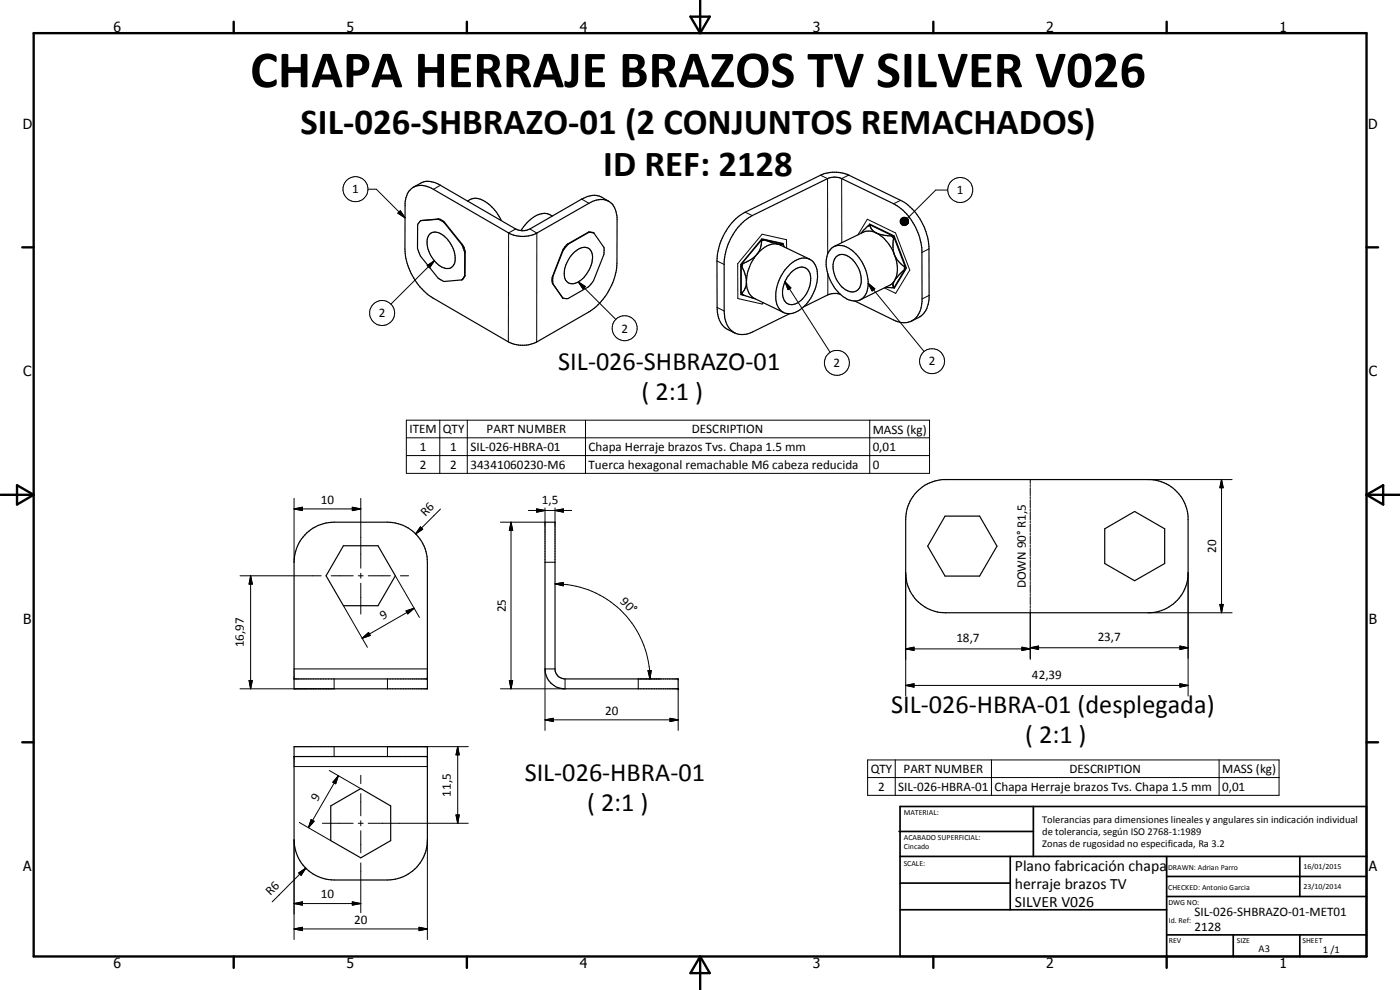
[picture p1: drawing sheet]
<svg xmlns="http://www.w3.org/2000/svg" width="420mm" height="297mm" viewBox="0 0 420 297" stroke-linecap="round" stroke-linejoin="round" font-family="sans-serif">
<g fill="none" stroke="#000" stroke-width=".35">
<path d="M122.8 57.3a5.3 5.3 0 0 1 7.3-.5l22.5 13.1a9.3 9.3 0 0 0 8.5 0l15.6-8.9a5.4 5.4 0 0 1 7.3 .5 8 8 0 0 1 1.2 4.4v13.1a19 19 0 0 1-8.6 14.6l-15.5 9a9.5 9.5 0 0 1-8.5 0l-22.6-13.1a18.4 18.4 0 0 1-8.5-14.8l.1-13a7.1 7.1 0 0 1 1.2-4.4zM124.1 56.2l2.1-1.2a5.8 5.8 0 0 1 6 .6l22.6 13.1a4.6 4.6 0 0 0 4.2 0l15.6-9a6.1 6.1 0 0 1 6-.5l2.1 1.2M126.2 66.2l-.9 1.3v7l.9 2.3 5.7 6.9 1.4 .8 5.2-.5M129.1 70.1a3.3 3.3 0 0 1 4.5 1.1 8 8 0 0 1 2.6 8.2 2.39 2.39 0 0 1-3.6 .7 8.5 8.5 0 0 1-4.1-9.1zM131.5 65.8l1.8 1M131.5 65.8l-5.3 .4M131.6 65.7l-5.4 .5M131.6 65.7l-.1 .1M131.6 65.7l1 .4 .8 .6M133.3 66.8l5.3 6.6M133.4 66.7l-.1 .1M133.4 66.7l5.3 6.6"/>
<path d="M138.6 73.4l.9 2.3M138.7 73.3l-.1 .1M138.7 73.3l.9 2.3M139.1 74.1l.2 .3M139.5 75.7l-.1 7.1M139.6 75.6l-.1 .1M139.6 75.6v7.1M140.3 60.3a4.6 4.6 0 0 1 5.8 .5 13.7 13.7 0 0 1 4.3 5.4M165.8 64.8a5.3 5.3 0 0 0-6.8 1.2l-2.6 3.2M168.9 75.1l.1 .1M168.9 75.1l-3.1 7.9M169 75.2l-3.1 7.9"/>
<path d="M169.5 74.1l-.1 .1M170.4 73.2l.1 .1M170.4 73.2l-1.5 1.9M170.5 73.3l-1.5 1.9M172.4 75.6a3.6 3.6 0 0 1 4.6-.8 5.7 5.7 0 0 1-.3 6.4 6.2 6.2 0 0 1-5.4 3.9 3.1 3.1 0 0 1-1.9-4 10.4 10.4 0 0 1 3-5.5zM176.6 69.7h.1M176.6 69.7l1.6 .2M176.6 69.7l-6.2 3.5M176.7 69.7l1.5 .2M176.7 69.7l-6.2 3.6M178.2 69.9l3.1 4.4v.9v1.1l-3.2 7.9-1.5 1.9-6.1 3.5-1.6-.1M222.5 79.9l.2 .1"/>
<path d="M222.5 79.9v7.9M222.7 80l1.1 3.1 .2 1.5M222.8 78.9l-.3 1M222.8 78.9l.2 .1M223 79l-.3 1M227.1 76.3a6.7 6.7 0 0 1 6.7-2.9l9.2 4.4M227.1 76.3l-1.1 1.2-3 1.5M227.1 76.3a13.1 13.1 0 0 0-3.1 8.3M228.4 72.2l.1 .1M228.4 72.2l-5.6 6.7M228.5 72.3l-.1 1.2a5.3 5.3 0 0 1-1.3 2.8M229.1 71.9l-.7 .3"/>
<path d="M229.1 71.9l.2 .1M229.1 71.9l5.8 1.3M229.3 72l-.8 .3M229.3 72l3.4 1.1 2 .2M234.7 73.3h.1M234.9 73.2h.1M234.9 73.2l.5 .9M234.9 73.2l-.1 .1M235 73.4v-.3l-6.4-1.4-6.3 7.6v9.1l1.1 .2M237 79.4a5.3 5.3 0 0 1 6.3-1.4 5.9 5.9 0 0 1 2 6 11.6 11.6 0 0 1-7.7 10.1 4.1 4.1 0 0 1-4.8-4.6 13.3 13.3 0 0 1 4.2-10.1zM249.4 74.7a4.8 4.8 0 0 1 6.5 .6 12.6 12.6 0 0 1 4.3 12.2 4.1 4.1 0 0 1-6.6 1.8 12.2 12.2 0 0 1-5.1-13.4zM250.3 74l8.8-4.3a5.3 5.3 0 0 1 5.9 1.5 13.2 13.2 0 0 1 3.4 5.3"/>
<path d="M251 77a3.4 3.4 0 0 1 4.6 .6 8.4 8.4 0 0 1 2.5 8.5 2.83 2.83 0 0 1-4.6 .7 8.3 8.3 0 0 1-3.2-8.8zM260.5 67.8l-2.2 2.2M260.7 67.7l.3-.5 7.3 3.6 3.7 9.6-3.6 6.1-.5-.2M260.7 67.7l-.2 .1M261.1 67.7l-.6 .1M261.1 67.7l.4 1 1.1 1M261.3 67.6l-.6 .1M261.3 67.6l-.2 .1M261.3 67.6l6.4 3.1M263 69.9l2.5 .7 2 .2M267.5 70.8l.7 .7M267.7 70.7l.7 .7"/>
<path d="M267.7 70.7l-.2 .1M268.2 71.5a10.4 10.4 0 0 0 .2 5M268.4 71.4l-.2 .1M268.4 71.4l3.2 8.5M268.4 76.5l1.3 2 1.7 1.5M268.4 76.5a9.1 9.1 0 0 1 .1 7.7M271.6 79.9v.9M271.6 79.9l-.2 .1M139.4 82.8l-.9 1.2M139.6 82.7l-.2 .1M139.6 82.7l-.6 1-.5 .3M165.8 85l3.1 4.5"/>
<path d="M165.8 85l.1 .1M165.8 83l-.2 1 .2 1M165.8 83l.1 .1M165.9 85.1l3 4.4M165.9 83.1v2M222.5 87.8l.5 .7M222.5 87.8l.2 .1M222.7 87.9l.3 .6M223 88.5l3.7 1.2M224 84.6l-.3 1.8-1 1.5M224 84.6a5.1 5.1 0 0 0 2.4 4.9l8.8 4.3M237.2 82a3.7 3.7 0 0 1 5.1-1.2 5.7 5.7 0 0 1 .3 6.1 6.2 6.2 0 0 1-5.5 4.5 3.4 3.4 0 0 1-2.2-4.2 9.4 9.4 0 0 1 2.3-5.2z"/>
<path d="M252.2 88.3l-2-.2-1.5 .2-7.5 3.7M256.5 90.3l11.8 5.8a5.4 5.4 0 0 0 8.3-4.4l.1-1.3v-14.7a17.6 17.6 0 0 0-8.5-14.6l-15.6-7.5a5 5 0 0 0-4.2 0l-22.6 11.1a17.5 17.5 0 0 0-8.5 13.9v14.7a7.1 7.1 0 0 0 3.2 6.6 6 6 0 0 0 5.3-.3l11.1-5.5M265.8 86.1l1.8 .3 .6-.2M268.5 84.2a1.59 1.59 0 0 0-.3 2M268.5 84.2l-1.2 1.3-9.1 4.5M271.4 80v.9M271.4 80.9l-1.7 1.6-1.2 1.7M271.6 80.8l-.2 .1M271.6 80.8l-3.4 5.4M273.5 96.3l2.2-1a6.8 6.8 0 0 0 3.1-6.7v-13.9a17.3 17.3 0 0 0-8.5-14.6l-15.6-7.6a10.5 10.5 0 0 0-8.5 .1l-22.6 11.1a17.7 17.7 0 0 0-8.4 14.6v13.9a7 7 0 0 0 3.3 6.7l2 1M92.1 159.9a11.9 11.9 0 0 1 8.2-3.2h16a12 12 0 0 1 12 12v38h-40v-38a12.2 12.2 0 0 1 3.8-8.8zM163.6 156.7h3v44.4a3 3 0 0 0 3 2.6h33.9v3h-34.5a6 6 0 0 1-5.4-6z"/>
<path d="M275.6 147.1a11.8 11.8 0 0 1 7.4-3.2h62.4a12.1 12.1 0 0 1 11.2 11.2v17.6a12 12 0 0 1-12 11.2h-60.8a12 12 0 0 1-12-12v-16a11.8 11.8 0 0 1 3.8-8.8zM283.6 154.9h10.4l5.2 9-5.2 8.9h-10.4l-5.2-8.9zM331.5 158.7l9-5.2 9 5.2v10.4l-9 5.1-9-5.1zM103.1 163.7h10.3l5.2 9.1-5.2 8.9h-10.3l-5.2-8.9zM88.3 203.7h40M88.3 224h40v28a12 12 0 0 1-12 12h-16a12.1 12.1 0 0 1-12-12zM88.3 227h40M99.3 241.8l9-5.2 9 5.2v10.4l-9 5.2-9-5.2z"/>
</g>
<g fill="none" stroke="#000" stroke-width=".3">
<path d="M110.4 56.8h2.5l8.7 8.6M132.2 55.6l-2.1 1.2M174.6 59.7l2.1 1.3M246.2 52.6l2.2 1v22.6M254.7 52.5l-2.1 1.1v19.2M284.4 57h-3.6l-8.5 8.5M119.4 64l.7-.8 1.5 2.2zM120.1 63.2l1.5 2.2-2.2-1.4zM128.2 79.7l2.2-1.5-1.5 2.1zM130.4 78.2l-13.1 13.1M154.8 68.7l-2.2 1.2v32.7M159 68.7l2.1 1.2v32.7"/>
<path d="M215.2 78.3l2.1 1M223.6 63.7l2.2 1M236.1 74.4l-.1-2.5-7.3-1.6-7.3 8.8v10.5l7.4 1.6 .3-.4M257.5 70.5l2.8-4.7 8.5 4.1 4.2 11.1-4.2 7-3.3-1.6M270.2 66.3l2.5 .1-2.5 .1zM270.2 66.5l2.5-.1-2.5 .4zM270.2 66.4h2.5M270.2 66l2.5 .4-2.5-.1zM270.2 66.8l2.5-.4-2.4 .7zM270.3 60.1l-2.1 1M270.3 65.8l2.4 .6-2.5-.4zM270.3 67.1l2.4-.7-2.2 .9z"/>
<path d="M270.5 65.6l.2-.2 2 1zM270.5 65.6l2.2 .8-2.4-.6zM270.5 67.3l2.2-.9-2 1.1zM270.7 65.4l.3-.1 1.7 1.1zM270.7 67.5l2-1.1-1.7 1.2zM271 65.3l.2-.1 1.5 1.2zM271 67.6l1.7-1.2-1.5 1.3zM271.2 65.2h.3l1.2 1.2zM271.2 67.7l1.5-1.3-1.2 1.3zM271.5 65.2h.2l1 1.2zM271.7 65.2l1 1.2zM272 65.3l.7 1.1z"/>
<path d="M272.2 65.4l.5 1zM272.4 65.7l.3 .7zM272.6 65.9l.1 .5zM272.7 66.4l-1.2 1.3zM272.7 66.4l-1 1.2zM272.7 66.4l-.7 1.1zM272.7 66.4l-.5 1zM272.7 66.4l-.3 .8zM272.7 66.4l-.1 .6zM272.7 66.4l-.1 .3zM278.8 74.7l-2.1 1M173.6 84.6l2.1 1.4-.7 .7z"/>
<path d="M173.6 84.6l11.2 11.2M215.2 92.2l2.1 1.1M235.6 84.5l1.8 1.9-.9 .5zM235.6 84.5l13.5 21.2M248.4 82.1v6.4M260.6 85l1.9 1.7-.8 .6zM260.6 85l16.7 20.5M278.8 88.6l-2.1 1.1M122 126.1h157v15.9h-157zM122 131.4h157M122 136.7h157M132 126.1v15.9"/>
<path d="M140.2 126.1v15.9M175.7 126.1v15.9M261 126.1v15.9M88.3 152.7l2.5-.5v1zM88.3 149.5v19.2M88.3 152.7h20M105.7 152.2l2.6 .5-2.6 .5zM108.3 149.5v21M126.2 158.1l.7 .7-2.2 1.4zM132.2 152.7l-7.5 7.5M153.4 156.7l.5 2.5h-1zM153.4 156.7v50"/>
<path d="M158.6 153.2h13M161.1 152.7l2.5 .5-2.5 .5zM163.6 152.4v4.3h-13.4M166.6 153.2l2.5-.5v1zM166.6 152.4v4.3M309.2 143.9v1.2M309.2 145.4v.6M309.2 146.3v2.4M309.2 149v.6M309.2 149.9v2.5M309.2 152.7v.6M309.2 153.5v2.5"/>
<path d="M309.2 156.3v.6M309.2 157.2v2.4M309.2 159.9v.6M344.6 143.9h25.2M366.6 143.9l.5 2.4h-1zM366.6 143.9v40M72 172.8h24.4M75.2 172.8l.5 2.5h-1zM75.2 172.8v33.9M99.4 172.8h6.6M107.5 172.8h1.5M108.3 172v1.5"/>
<path d="M108.3 175v9.2M110.5 172.8h6.7M118.7 172.8l7.2 12.5M120.2 172.8h2.4M163.6 168.7h3M166.6 175.2l2.5-.4-.1 1zM166.6 175.2a28.5 28.5 0 0 1 28.5 28.5M271.8 171.9v36.9M309.2 160.8v2.4M309.2 163.6v.6M309.2 164.5v2.4M309.2 167.2v.6"/>
<path d="M309.2 168.1v2.5M309.2 170.8v.6M309.2 171.7v2.5M309.2 174.5v.6M309.2 175.4v2.4M309.2 178.1v.6M309.2 179v2.4M356.6 171.9v36.9M103.1 181.7l7.2 12.5M108.7 191.5l1.9-1.7 .5 .9zM121.9 183.3l2.4-.8-1.9 1.7zM124.3 182.5l-15.6 9"/>
<path d="M271.8 194.7l2.5-.5v1zM271.8 194.7h37.4M306.7 194.2l2.5 .5-2.5 .5zM309.2 194.4l2.5-.6v1.1zM309.2 181.7v.7M309.2 182.7v15.2M309.2 194.4h47.4M344.6 183.9h25.2M354.1 193.8l2.5 .6-2.5 .5zM366.1 181.4h1l-.5 2.5zM74.7 204.2h1l-.5 2.5zM88.3 200.7h40"/>
<path d="M100.3 203.7v3h-28.3M116.3 203.7v3M152.9 204.2h1l-.5 2.5zM163.6 216l2.5-.5v1zM163.6 216h39.9M166.6 200.7h-3v18.5M169.6 203.7v3h-19.4M194.5 201.2h.9l-.3 2.5zM198.2 203.7h-6.7v3M201.1 215.5l2.4 .5-2.4 .5zM203.5 206.7v12.5M271.8 205.7l2.5-.6v1.1z"/>
<path d="M271.8 205.7h84.8M354.1 205.1l2.5 .6-2.5 .5zM88.3 230h40M98.8 231.2l9.4 5.4M100.3 224v3M101.5 232.7l-.8 2.5-.8-.5zM101.5 232.7l-8.9 15.6M108.3 232.6v2.5M108.3 238.1v6.7M137.4 224l.4 2.5h-.9zM137.4 224v23M140.5 224h-24.2v3"/>
<path d="M260.4 228h123.5v10.6h-123.5zM260.4 233.3h123.5M268.7 228v10.6M297.5 228v10.6M365.9 228v10.6M88.3 252v29.9M89.8 246.8l9.5 5.4M93.4 245.9l.9 .5-1.7 1.9zM96.8 247h9.2M107.5 247h1.5M108.3 246.3v1.5M108.3 249.3v6.6"/>
<path d="M108.3 258.9v15M110.5 247h30M128.3 252v29.9M136.9 244.5h.9l-.4 2.5zM88.3 278.7l2.5-.5v1zM88.3 271.1l2.5-.5v1zM88.3 278.7h40M88.3 271.1h20M89.7 261.9l2.1-1.4-1.4 2.1zM91.8 260.5l-10.1 10.1M105.7 270.6l2.6 .5-2.6 .5zM125.8 278.2l2.5 .5-2.5 .5z"/>
<circle cx="106.7" cy="56.8" r="3.7"/>
<circle cx="288.2" cy="57" r="3.8"/>
<circle cx="114.7" cy="93.9" r="3.7"/>
<circle cx="187.5" cy="98.5" r="3.7"/>
<circle cx="251.2" cy="108.9" r="3.7"/>
<circle cx="279.7" cy="108.4" r="3.8"/>
</g>
<g fill="#000">
<circle cx="203.5" cy="203.7" r=".18"/>
<circle cx="203.5" cy="206.7" r=".18"/>
</g>
<g fill="none" stroke="#000" stroke-width=".71">
<path d="M10.1 9.9h400v277.1h-400zM70.1 6.5v3.4M140.1 6.5v3.4M207.2 5h5.8l-2.9 4.9zM210.1 0v9.9M280.1 6.5v3.4M350.1 6.5v3.4M6.7 74.2h3.4M410.1 74.2h3.5M.1 148.5h10M5.1 145.6l5 2.9-5 2.9zM410.1 148.5h10"/>
<path d="M410.1 148.5l5-2.9v5.8zM6.7 222.7h3.4M410.1 222.7h3.5M70.1 287v3.4M140.1 287v3.4M210.1 287v10M210.1 287l2.9 5h-5.8zM280.1 287v3.4M350.1 287v3.4"/>
</g>
<g fill="none" stroke="#000" stroke-width=".51">
<path d="M269.8 249.5h40.3M270.1 242h140v45h-140zM270.1 257h140M303.2 257v16M310.1 242v15M350.1 257v30M390.1 257v12M270.1 265h33.1M270.1 273h80M350.1 269h60M350.1 263h60M350.1 280.5h60"/>
<path d="M370.1 280.5v6.5M390.1 280.5v6.5"/>
</g>
<g fill="#000">
<path d="M120.1 63.2l1.5 2.2-2.2-1.4zM272.6 65.9l.1 .5zM272.4 65.7l.3 .7zM272.2 65.4l.5 1zM272 65.3l.7 1.1zM271.7 65.2l1 1.2zM271.5 65.2h.2l1 1.2zM271.2 65.2h.3l1.2 1.2zM271 65.3l.2-.1 1.5 1.2zM270.7 65.4l.3-.1 1.7 1.1zM270.5 65.6l.2-.2 2 1zM270.5 65.6l2.2 .8-2.4-.6z"/>
<path d="M270.3 65.8l2.4 .6-2.5-.4zM270.2 66.8l2.5-.4-2.4 .7zM270.3 67.1l2.4-.7-2.2 .9zM270.5 67.3l2.2-.9-2 1.1zM270.7 67.5l2-1.1-1.7 1.2zM271 67.6l1.7-1.2-1.5 1.3zM271.2 67.7l1.5-1.3-1.2 1.3zM272.7 66.4l-1.2 1.3zM272.7 66.4l-1 1.2zM272.7 66.4l-.7 1.1zM272.7 66.4l-.5 1zM272.7 66.4l-.3 .8z"/>
<path d="M272.7 66.4l-.1 .6zM272.7 66.4l-.1 .3zM128.2 79.7l2.2-1.5-1.5 2.1zM173.6 84.6l2.1 1.4-.7 .7zM235.6 84.5l1.8 1.9-.9 .5zM260.6 85l1.9 1.7-.8 .6zM88.3 152.7l2.5-.5v1zM105.7 152.2l2.6 .5-2.6 .5zM126.2 158.1l.7 .7-2.2 1.4zM153.4 156.7l.5 2.5h-1zM161.1 152.7l2.5 .5-2.5 .5zM166.6 153.2l2.5-.5v1z"/>
<path d="M366.6 143.9l.5 2.4h-1zM75.2 172.8l.5 2.5h-1zM166.6 175.2l2.5-.4-.1 1zM108.7 191.5l1.9-1.7 .5 .9zM121.9 183.3l2.4-.8-1.9 1.7zM271.8 194.7l2.5-.5v1zM306.7 194.2l2.5 .5-2.5 .5zM309.2 194.4l2.5-.6v1.1zM354.1 193.8l2.5 .6-2.5 .5zM366.1 181.4h1l-.5 2.5zM74.7 204.2h1l-.5 2.5zM152.9 204.2h1l-.5 2.5z"/>
<path d="M163.6 216l2.5-.5v1zM194.5 201.2h.9l-.3 2.5zM201.1 215.5l2.4 .5-2.4 .5zM271.8 205.7l2.5-.6v1.1zM354.1 205.1l2.5 .6-2.5 .5zM101.5 232.7l-.8 2.5-.8-.5zM137.4 224l.4 2.5h-.9zM93.4 245.9l.9 .5-1.7 1.9zM136.9 244.5h.9l-.4 2.5zM89.7 261.9l2.1-1.4-1.4 2.1zM88.3 278.7l2.5-.5v1zM88.3 271.1l2.5-.5v1z"/>
<path d="M105.7 270.6l2.6 .5-2.6 .5zM125.8 278.2l2.5 .5-2.5 .5z"/>
</g>
<path d="M270.2 66.2h2.5" fill="none" stroke="#000" stroke-width=".38"/>
<path d="M270.2 66.6h2.5" fill="none" stroke="#000" stroke-width=".42"/>
<text font-size="15.8" x="75.1" y="26.2">CHAPA HERRAJE BRAZOS TV SILVER V026</text>
<g font-size="11">
<text x="90.2" y="40.2">SIL-026-SHBRAZO-01 (2 CONJUNTOS REMACHADOS)</text>
<text x="181" y="52.8">ID REF: 2128</text>
</g>
<g font-size="7.9">
<text x="167.5" y="111">SIL-026-SHBRAZO-01</text>
<text x="192.5" y="120.1">( 2:1 )</text>
<text x="267.5" y="214">SIL-026-HBRA-01 (desplegada)</text>
<text x="307.7" y="223">( 2:1 )</text>
<text x="157.5" y="234.3">SIL-026-HBRA-01</text>
<text x="176.2" y="243.2">( 2:1 )</text>
</g>
<g font-size="4.7">
<text x="304.6" y="261.2">Plano fabricación chapa</text>
<text x="304.6" y="266.6">herraje brazos TV</text>
<text x="304.6" y="272">SILVER V026</text>
</g>
<g font-size="4.2">
<text x="34" y="9.6">6</text>
<text x="104" y="9.6">5</text>
<text x="174" y="9.6">4</text>
<text x="244" y="9.6">3</text>
<text x="314" y="9.6">2</text>
<text x="384" y="9.6">1</text>
<text x="6.8" y="38.7">D</text>
<text x="410.6" y="38.7">D</text>
<text x="7" y="112.9">C</text>
<text x="410.8" y="112.9">C</text>
<text x="7" y="187.1">B</text>
<text x="410.8" y="187.1">B</text>
<text x="7" y="261.4">A</text>
<text x="410.8" y="261.4">A</text>
<text x="34" y="290.4">6</text>
<text x="104" y="290.4">5</text>
<text x="174" y="290.4">4</text>
<text x="244" y="290.4">3</text>
<text x="314" y="290.4">2</text>
<text x="384" y="290.4">1</text>
</g>
<g font-size="3.9">
<text x="105.7" y="58">1</text>
<text x="287.2" y="58.3">1</text>
<text x="113.7" y="95.2">2</text>
<text x="186.5" y="99.8">2</text>
<text x="250.2" y="110.2">2</text>
<text x="278.7" y="109.6">2</text>
<text x="122.9" y="130">ITEM</text>
<text x="132.9" y="130">QTY</text>
<text x="146" y="130">PART NUMBER</text>
<text x="207.6" y="130">DESCRIPTION</text>
<text x="261.9" y="130.1">MASS (kg)</text>
<text x="126" y="135.3">1</text>
<text x="135.1" y="135.3">1</text>
<text x="141.2" y="135.3">SIL-026-HBRA-01</text>
<text x="176.6" y="135.4">Chapa Herraje brazos Tvs. Chapa 1.5 mm</text>
<text x="261.9" y="135.3">0,01</text>
<text x="126" y="140.6">2</text>
<text x="135.1" y="140.6">2</text>
<text x="141.2" y="140.6">34341060230-M6</text>
<text x="176.6" y="140.7">Tuerca hexagonal remachable M6 cabeza reducida</text>
<text x="261.9" y="140.6">0</text>
<text x="96.3" y="151.2">10</text>
<text x="127.7" y="155.1" transform="rotate(-45 127.7 155.1)">R6</text>
<text x="162.6" y="151.1">1,5</text>
<text x="365" y="165.9" transform="rotate(-90 365 165.9)">20</text>
<text x="307.9" y="176.5" transform="rotate(-90 307.9 176.5)">DOWN 90° R1,5</text>
<text x="151.8" y="183.7" transform="rotate(-90 151.8 183.7)">25</text>
<text x="186" y="180.6" transform="rotate(45 186 180.6)">90°</text>
<text x="114.9" y="186.1" transform="rotate(-30 114.9 186.1)">9</text>
<text x="73.2" y="194.2" transform="rotate(-90 73.2 194.2)">16,97</text>
<text x="287" y="192.6">18,7</text>
<text x="329.4" y="192.3">23,7</text>
<text x="309.7" y="203.6">42,39</text>
<text x="181.6" y="214.4">20</text>
<text x="261.3" y="231.9">QTY</text>
<text x="271.2" y="231.9">PART NUMBER</text>
<text x="321" y="231.9">DESCRIPTION</text>
<text x="366.8" y="232">MASS (kg)</text>
<text x="135.3" y="239" transform="rotate(-90 135.3 239)">11,5</text>
<text x="263.5" y="237.2">2</text>
<text x="269.6" y="237.2">SIL-026-HBRA-01</text>
<text x="298.4" y="237.3">Chapa Herraje brazos Tvs. Chapa 1.5 mm</text>
<text x="366.8" y="237.2">0,01</text>
<text x="95.2" y="240.7" transform="rotate(-60 95.2 240.7)">9</text>
<text x="81.2" y="268.9" transform="rotate(-45 81.2 268.9)">R6</text>
<text x="96.3" y="269.5">10</text>
<text x="358.5" y="275">SIL-026-SHBRAZO-01-MET01</text>
<text x="106.3" y="277.2">20</text>
<text x="358.5" y="279.4">2128</text>
</g>
<g font-size="3.1">
<text x="312.7" y="246.8">Tolerancias para dimensiones lineales y angulares sin indicación individual</text>
<text x="312.7" y="250.4">de tolerancia, según ISO 2768-1:1989</text>
<text x="312.7" y="254">Zonas de rugosidad no especificada, Ra 3.2</text>
<text x="377.7" y="285.6">A3</text>
<text x="397" y="285.9">1 /1</text>
</g>
<g font-size="2.4">
<text x="271.2" y="244.4">MATERIAL:</text>
<text x="271.3" y="252">ACABADO SUPERFICIAL:</text>
<text x="271.3" y="254.6">Cincado</text>
<text x="271.2" y="259.7">SCALE:</text>
<text x="350.6" y="261">DRAWN: Adrian Parro</text>
<text x="391.2" y="260.6">16/01/2015</text>
<text x="350.6" y="267">CHECKED: Antonio Garcia</text>
<text x="391.2" y="266.7">23/10/2014</text>
<text x="350.6" y="271.4">DWG NO:</text>
<text x="350.8" y="276.9">Id. Ref:</text>
<text x="350.8" y="282.8">REV</text>
<text x="371.2" y="282.9">SIZE</text>
<text x="390.9" y="282.9">SHEET</text>
</g>
</svg>
